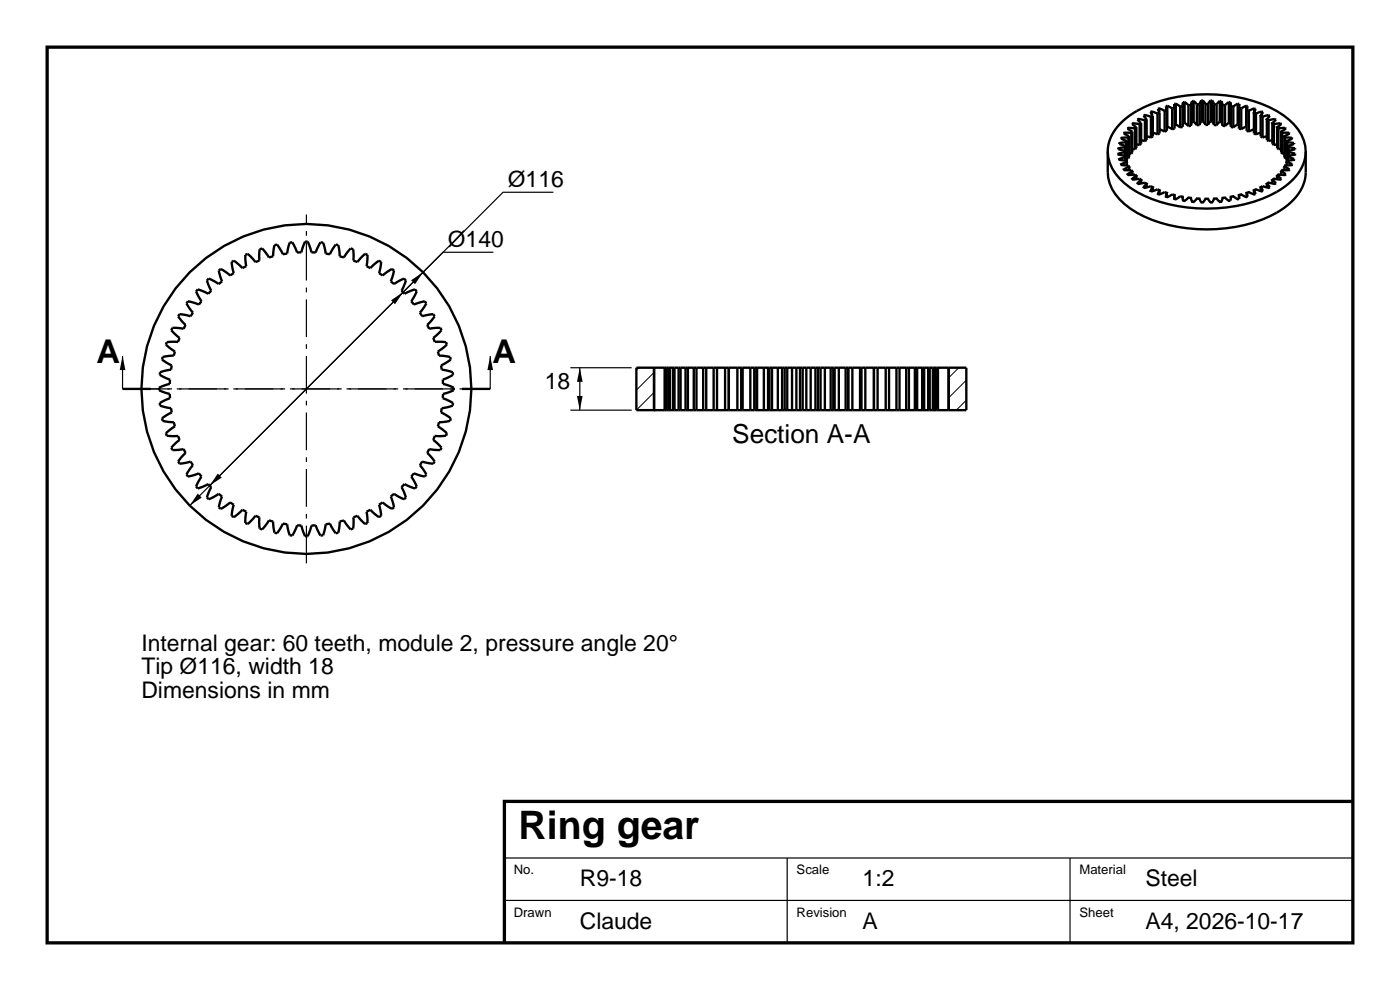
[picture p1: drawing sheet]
<svg xmlns="http://www.w3.org/2000/svg" width="297mm" height="210mm" viewBox="0 0 297 210" stroke-linecap="round" stroke-linejoin="round" font-family="sans-serif">
<path d="M10 10h277v190h-277zM287 170h-180v30" fill="none" stroke="#000" stroke-width=".7" stroke-linecap="butt"/>
<path d="M104.7 53.5h-10.7l-53.7 53.8M117.4 40.8h-10.7l-62.2 62.2M26 75.5v7M104 75.5v7M121 78h13M123 78v9M121 87h13M107 182h180M107 191h180M167 182v18M227 182v18" fill="none" stroke="#000" stroke-width=".25"/>
<g fill="none" stroke="#000" stroke-width=".5">
<path d="M235 32.1v4.4a9.5 9.5 0 0 0 4.8 7.7 30.4 30.4 0 0 0 20.3 4.2 24.6 24.6 0 0 0 13-4.8 9.3 9.3 0 0 0 3.9-7.1v-4.4M237.3 31.7l1.3 .3M237.3 31.5v.2M237.5 30.3v.2M237.8 26.1l.7-.7a22 22 0 0 1 11.4-4.9 32.9 32.9 0 0 1 20.9 3.1 11.5 11.5 0 0 1 6.1 7.3 9.3 9.3 0 0 1-4.7 8.9 29.2 29.2 0 0 1-18.3 4.4 26.8 26.8 0 0 1-15.4-5.3 8.4 8.4 0 0 1-3.4-8 9 9 0 0 1 2.7-4.8zM237.9 29.2v.3M238.6 28.2v.2M238.6 32v.3l-1.3 .3v.2l1.4 .2M238.6 32v1M238.7 31.2l-1.4 .3v.2M238.7 33v.3l-1.2 .4v.2l1.4 .2M238.7 31.2v1.8"/>
<path d="M238.7 30.9v.3M238.7 30.9v3.2M238.9 30.2l-1.4 .2v.1l1.2 .4M238.9 30.2v3.9M239 33.6h.4M239 34.3h.1M239 29.9l-.1 .3M239 29.9v4.4M239 34.4v.7M239.4 29.2h-1.5l-.1 .2 1.2 .5M239.4 27.1v.3M239.4 29.2v4.4"/>
<path d="M239.5 32.6h.5M239.5 28.9v4.4l-.1 .3M239.5 28.9l-.1 .3M239.5 35.4v.7M240 28.2h-1.4l-.2 .1 1.1 .6M240 28.2v4.4M240.2 31.6l.6 .1M240.2 27.9v4.4l-.2 .3M240.2 27.9l-.2 .3M240.2 36.4v.7M240.4 26.1v.4M240.8 27.2l-1.4-.1-.2 .2 1 .6"/>
<path d="M240.8 27.2v4.5M241.1 30.6l.7 .2M241.1 27v4.4l-.3 .3M241.1 27l-.3 .2M241.1 37.3v.7M241.5 25.2v.4M241.8 26.3l-1.4-.2-.2 .2 .9 .7M241.8 26.3v4.5M242.1 29.7l.8 .2M242.1 26.1v4.4l-.3 .3M242.1 26.1l-.3 .2M242.1 38.2v.7"/>
<path d="M242.9 24.4v.5M242.9 25.5l-1.4-.3-.2 .2 .8 .7M242.9 25.5v4.4M243.3 28.9l.9 .3M243.3 25.3v4.4l-.4 .2M243.3 25.3l-.4 .2M243.3 39v.8M244.2 24.8l-1.3-.4-.3 .1 .7 .8M244.2 24.8v4.4M244.3 23.7v.6M244.6 28.1l1 .4M244.6 24.6v4.4l-.4 .2"/>
<path d="M244.6 24.6l-.4 .2M244.6 39.7v.8M245.6 24.1l-1.3-.4-.2 .1 .5 .8M245.6 24.1v4.4M245.9 23v.8M246 27.4l1.1 .5M246 23.9v4.4l-.4 .2M246 23.9l-.4 .2M247.1 23.5l-1.2-.5-.2 .1 .3 .8M247.1 23.5v4.4M247.5 23.3v4.5l-.4 .1M247.5 23.3l-.4 .2"/>
<path d="M247.6 26.8l1.1 .6M247.6 22.4l1.1 .6M247.6 26.8l-.1 .1M247.6 22.4l-.3 .1 .2 .8M247.6 22.4v4.4M248.7 23v4.4M249.1 22.1l.1 .8M249.1 22.1v.5M249.2 22.9v4.4l-.5 .1M249.2 22.9l-.5 .1M249.4 26.4l1 .6M249.4 22l1 .6"/>
<path d="M249.4 26.4l-.2 .1M249.4 22l-.3 .1M249.4 22v4.4M250.4 22.6v4.4M250.9 22.5v4.4l-.5 .1M250.9 22.5l-.5 .1M251 26.1l-.1 .5M251 21.7l-.1 .8M251 21.7v4.4M251.3 26.1l.8 .6M251.3 21.6l.8 .7M251.3 26.1h-.3"/>
<path d="M251.3 21.6l-.3 .1M251.3 21.6v4.5M252.1 22.3v4.4M252.7 26.7h-.6M252.7 22.3h-.6M252.7 22.3v4.4M252.9 25.9l-.2 .8M252.9 21.4l-.2 .9M252.9 21.4v4.5M253.2 25.8l.7 .8M253.2 21.4l.7 .8M253.2 25.8l-.3 .1"/>
<path d="M253.2 21.4h-.3M253.2 21.4v4.4M253.9 22.2v4.4M254.5 26.5l-.6 .1M254.5 22.1l-.6 .1M254.5 22.1v4.4M254.9 25.7l-.4 .8M254.9 21.3l-.4 .8M254.9 21.3v4.4M255.2 25.7l.5 .8M255.2 21.3l.5 .8M255.2 25.7h-.3"/>
<path d="M255.2 21.3h-.3M255.2 21.3v4.4M255.7 26.5h.6M255.7 22.1h.6M255.7 22.1v4.4M256.3 22.1v4.4M256.8 25.7h.3M256.8 21.3h.3M256.8 25.7l-.5 .8M256.8 21.3l-.5 .8M256.8 21.3v4.4M257.1 25.7l.4 .8"/>
<path d="M257.1 21.3l.4 .8M257.1 21.3v4.4M257.5 26.5l.6 .1M257.5 22.1l.6 .1M257.5 22.1v4.4M258.1 22.2v4.4M258.8 25.8l.3 .1M258.8 21.4h.3M258.8 25.8l-.7 .8M258.8 21.4l-.7 .8M258.8 21.4v4.4M259.1 25.9l.2 .8"/>
<path d="M259.1 21.4l.2 .9M259.1 21.4v4.5M259.3 26.7h.6M259.3 22.3h.6M259.3 22.3v4.4M259.9 22.3v4.4M260.7 26.1h.3M260.7 21.6l.3 .1M260.7 26.1l-.8 .6M260.7 21.6l-.8 .7M260.7 21.6v4.5M261 26.1l.1 .5"/>
<path d="M261 21.7l.1 .8M261 21.7v4.4M261.1 22.5v4.4l.5 .1M261.1 22.5l.5 .1M261.6 22.6v4.4M262.6 26.4l.2 .1M262.6 22l.3 .1M262.6 26.4l-1 .6M262.6 22l-1 .6M262.6 22v4.4M262.8 22.9v4.4l.5 .1M262.8 22.9l.5 .1"/>
<path d="M262.9 22.1l-.1 .8M262.9 22.1v.5M263.3 23v4.4M264.4 22.4l.3 .1-.1 .6a.3 .3 0 0 0 0 .3 .3 .3 0 0 0 .3 .1M264.4 26.8l.1 .1M264.4 26.8l-1.1 .6M264.4 22.4l-1.1 .6M264.4 22.4v4.4M264.5 23.3v4.5l.4 .1M264.9 23.5v4.4M266 23.9v4.4l.4 .2M266 27.4l-1.1 .5"/>
<path d="M266.1 23l.3 .1-.4 .8 .4 .2M266.1 23l-1.2 .5M266.1 23v.8M266.4 24.1v4.4M267.4 24.6v4.4l.4 .2M267.4 28.1l-1 .4M267.4 39.7v.8M267.7 23.7l.2 .1-.5 .8 .4 .2M267.7 23.7l-1.3 .4M267.7 23.7v.6M267.8 24.8v4.4M268.7 25.3v4.4l.4 .2"/>
<path d="M268.7 28.9l-.9 .3M268.7 39v.8M269.1 25.5v4.4M269.1 24.4l.3 .1-.7 .8 .4 .2M269.1 24.4l-1.3 .4M269.1 24.4v.5M269.9 26.1v4.4l.3 .3M269.9 29.7l-.8 .2M269.9 38.2v.7M270.2 26.3v4.5M270.5 25.2l.2 .2-.8 .7 .3 .2M270.5 25.2l-1.4 .3"/>
<path d="M270.5 25.2v.4M270.9 27v4.4l.3 .3M270.9 30.6l-.7 .2M270.9 37.3v.7M271.2 27.2v4.5M271.6 26.1l.2 .2-.9 .7 .3 .2M271.6 26.1l-1.4 .2M271.6 26.1v.4M271.8 27.9v4.4l.2 .3M271.8 31.6l-.6 .1M271.8 36.4v.7M272 28.2v4.4"/>
<path d="M272.5 28.9v4.4l.1 .3M272.5 32.6h-.5M272.5 35.4v.7M272.6 29.2h1.5M272.6 27.1l.2 .2-1 .6 .2 .3M272.6 27.1l-1.4 .1M272.6 27.1v.3M272.6 29.2v4.4M273 34.3h.1M273 33.6h-.4M273 29.9v4.4M273 34.4v.7"/>
<path d="M273.1 30.2l1.4 .1M273.1 30.2v3.9M273.3 30.9v3.2M273.3 31.2l1.4 .3M273.3 31.2v1.8M273.4 32v.3l1.3 .3v.2l-1.4 .2v.3l1.2 .4v.2l-1.4 .2-.1 .3 1.2 .4-.1 .2-1.5 .1-.1 .3 1.1 .5-.2 .2h-1.4l-.2 .2 1 .7-.2 .1-1.4-.1-.3 .3 .9 .6-.2 .2-1.4-.2-.3 .3 .8 .7-.2 .1-1.4-.3-.4 .3 .7 .7-.3 .1-1.3-.3-.4 .2 .5 .8-.2 .1-1.3-.4-.4 .1 .4 .9-.3 .1-1.2-.6-.4 .2 .2 .8-.3 .1-1.1-.6-.5 .2 .1 .8-.3 .1-1-.7-.5 .1-.1 .9h-.3l-.8-.7-.6 .1-.2 .8h-.3l-.7-.7h-.6l-.4 .8h-.3l-.5-.7h-.6l-.5 .7h-.3l-.4-.8h-.5l-.8 .7h-.3l-.2-.8-.6-.1-.9 .7-.2-.1-.1-.8-.5-.1-1 .7-.3-.1 .1-.8-.5-.2-1.1 .6-.3-.1 .2-.8-.4-.2-1.2 .6-.2-.1 .3-.9-.4-.1-1.3 .4-.2-.1 .5-.8-.4-.2-1.3 .3-.3-.1 .6-.7-.3-.3-1.4 .3-.2-.1 .8-.7-.2-.2-.1-.1-1.4 .2-.2-.2 .9-.6-.3-.3-1.4 .1-.1-.1 .9-.7-.2-.2h-1.4l-.2-.2 1.1-.5-.1-.3-1.5-.1-.1-.2 1.2-.4-.1-.3M273.4 28.2l.2 .1-1.1 .6 .1 .3M273.4 28.2h-1.4M273.4 28.2v.2M274.1 29.2l.1 .2-1.2 .5 .1 .3M274.1 29.2v.3M274.5 30.3v.2l-1.2 .4v.3"/>
<path d="M274.5 30.3v.2M274.7 31.5v.2M274.7 31.7l-1.3 .3v1M246 40.3v.9M247.5 40.9v.9M249.2 41.4v.8M250.9 41.7v.4M261.1 41.7v.4M262.8 41.4v.8M264.5 40.9v.9M266 40.3v.9M42 61.4l2.2 .9 .6-.6-.7-1.7a.54 .54 0 0 1 0-.8 .54 .54 0 0 1 .8 .2l1.5 .9 .7-.6-.5-1.6a.56 .56 0 0 1 0-.9 .56 .56 0 0 1 .9 .2l1.3 1 .8-.5-.4-1.6a.56 .56 0 0 1 .2-.9 .56 .56 0 0 1 .8 .3l1.2 1.2 .8-.4-.2-1.7a.56 .56 0 0 1 .3-.8 .56 .56 0 0 1 .8 .3l1.1 1.3 .8-.3v-1.7a.56 .56 0 0 1 .3-.8 .56 .56 0 0 1 .8 .4l1 1.4 .8-.2 .2-1.7a.56 .56 0 0 1 .4-.8 .56 .56 0 0 1 .7 .5l.8 1.5 .9-.1 .3-1.7a.56 .56 0 0 1 .5-.7 .56 .56 0 0 1 .7 .6l.6 1.6 .9-.1 .5-1.6a.56 .56 0 0 1 .6-.6 .56 .56 0 0 1 .6 .6l.5 1.6 .9 .1 .6-1.6a.56 .56 0 0 1 .7-.6 .56 .56 0 0 1 .5 .7l.3 1.7 .9 .1 .8-1.5a.56 .56 0 0 1 .7-.5 .56 .56 0 0 1 .4 .8l.2 1.7 .8 .2 1-1.4a.56 .56 0 0 1 .8-.4 .56 .56 0 0 1 .3 .8v1.7l.8 .3 1.1-1.3a.56 .56 0 0 1 .8-.3 .56 .56 0 0 1 .3 .8l-.2 1.7 .8 .4 1.2-1.2a.56 .56 0 0 1 .8-.3 .56 .56 0 0 1 .2 .9l-.4 1.6 .8 .5 1.3-1a.56 .56 0 0 1 .9-.2 .56 .56 0 0 1 0 .9l-.5 1.6 .7 .6 1.5-.9a.56 .56 0 0 1 .8-.1 .56 .56 0 0 1 0 .8l-.7 1.6 .6 .6 1.6-.7a.56 .56 0 0 1 .8 0 .56 .56 0 0 1-.1 .8l-.9 1.5 .6 .7 1.6-.5a.56 .56 0 0 1 .9 0 .56 .56 0 0 1-.2 .9l-1 1.3 .5 .8 1.6-.4a.56 .56 0 0 1 .9 .2 .56 .56 0 0 1-.3 .8l-1.2 1.2 .4 .8 1.7-.2a.56 .56 0 0 1 .8 .3 .56 .56 0 0 1-.3 .8l-1.3 1.1 .3 .8h1.7a.56 .56 0 0 1 .8 .3 .56 .56 0 0 1-.4 .8l-1.4 1 .2 .8 1.7 .2a.56 .56 0 0 1 .8 .4 .56 .56 0 0 1-.5 .7l-1.5 .8 .1 .9 1.7 .3a.56 .56 0 0 1 .7 .5 .56 .56 0 0 1-.6 .7l-1.6 .6 .1 .9 1.6 .5a.56 .56 0 0 1 .6 .6 .56 .56 0 0 1-.6 .6l-1.6 .5-.1 .9 1.6 .6a.56 .56 0 0 1 .6 .7 .56 .56 0 0 1-.7 .5l-1.7 .3-.1 .9 1.5 .8a.56 .56 0 0 1 .5 .7 .56 .56 0 0 1-.8 .4l-1.7 .2-.2 .8 1.4 1a.56 .56 0 0 1 .4 .8 .56 .56 0 0 1-.8 .3h-1.7l-.3 .8 1.3 1.1a.57 .57 0 0 1 .3 .8 .57 .57 0 0 1-.8 .3l-1.7-.2-.4 .8 1.2 1.2a.56 .56 0 0 1 .3 .8 .56 .56 0 0 1-.9 .2l-1.6-.4-.5 .8 1 1.3a.56 .56 0 0 1 .2 .9 .56 .56 0 0 1-.9 0l-1.6-.5-.6 .7 .9 1.5a.56 .56 0 0 1 .1 .8 .56 .56 0 0 1-.8 0l-1.6-.7-.6 .6 .7 1.6a.56 .56 0 0 1 0 .8 .56 .56 0 0 1-.8-.1l-1.5-.9-.7 .6 .5 1.6a.56 .56 0 0 1 0 .9 .56 .56 0 0 1-.9-.2l-1.3-1-.8 .5 .4 1.6a.56 .56 0 0 1-.2 .9 .56 .56 0 0 1-.8-.3l-1.2-1.2-.8 .4 .2 1.7a.56 .56 0 0 1-.3 .9 .56 .56 0 0 1-.8-.4l-1.1-1.3-.8 .3v1.7a.56 .56 0 0 1-.3 .8 .56 .56 0 0 1-.8-.4l-1-1.4-.8 .2-.2 1.7a.56 .56 0 0 1-.4 .8 .56 .56 0 0 1-.7-.5l-.8-1.5-.9 .1-.3 1.7a.56 .56 0 0 1-.5 .7 .56 .56 0 0 1-.7-.6l-.6-1.6-.9 .1-.5 1.6a.56 .56 0 0 1-.6 .7 .56 .56 0 0 1-.6-.7l-.5-1.6-.9-.1-.6 1.6a.56 .56 0 0 1-.7 .6 .56 .56 0 0 1-.5-.7l-.3-1.7-.9-.1-.8 1.5a.56 .56 0 0 1-.7 .5 .56 .56 0 0 1-.4-.8l-.2-1.7-.8-.2-1 1.4a.56 .56 0 0 1-.8 .4 .56 .56 0 0 1-.3-.8v-1.7l-.8-.3-1.1 1.3a.56 .56 0 0 1-.8 .4 .56 .56 0 0 1-.3-.9l.2-1.7-.8-.4-1.2 1.2a.56 .56 0 0 1-.8 .3 .56 .56 0 0 1-.2-.9l.4-1.6-.8-.5-1.3 1a.56 .56 0 0 1-.9 .2 .56 .56 0 0 1 0-.9l.5-1.6-.7-.6-1.5 .9a.56 .56 0 0 1-.8 .1 .56 .56 0 0 1 0-.8l.7-1.6-.6-.6-1.6 .7a.56 .56 0 0 1-.8 0 .56 .56 0 0 1 .1-.8l.9-1.5-.6-.7-1.6 .5a.56 .56 0 0 1-.9 0 .56 .56 0 0 1 .2-.9l1-1.3-.5-.8-1.6 .4a.56 .56 0 0 1-.9-.2 .56 .56 0 0 1 .3-.8l1.2-1.2-.4-.8-1.7 .2a.57 .57 0 0 1-.8-.3 .57 .57 0 0 1 .3-.8l1.3-1.1-.3-.8h-1.7a.56 .56 0 0 1-.8-.3 .56 .56 0 0 1 .4-.8l1.4-1-.2-.8-1.7-.2a.56 .56 0 0 1-.8-.4 .56 .56 0 0 1 .5-.7l1.5-.8-.1-.9-1.7-.3a.56 .56 0 0 1-.7-.5 .56 .56 0 0 1 .6-.7l1.6-.6-.1-.9-1.6-.5a.56 .56 0 0 1-.6-.6 .56 .56 0 0 1 .6-.6l1.6-.5 .1-.9-1.6-.6a.56 .56 0 0 1-.6-.7 .56 .56 0 0 1 .7-.5l1.7-.3 .1-.9-1.5-.8a.56 .56 0 0 1-.5-.7 .56 .56 0 0 1 .8-.4l1.7-.2 .2-.8-1.4-1a.56 .56 0 0 1-.4-.8 .56 .56 0 0 1 .8-.3h1.7l.3-.8-1.3-1.1a.56 .56 0 0 1-.3-.8 .56 .56 0 0 1 .8-.3l1.7 .2 .4-.8-1.2-1.2a.56 .56 0 0 1-.3-.8 .56 .56 0 0 1 .9-.2l1.6 .4 .5-.8-1-1.3a.56 .56 0 0 1-.2-.9 .56 .56 0 0 1 .9 0l1.6 .5 .6-.7-1.2-2.1z"/>
<path d="M135 78h3.8v9h-3.8zM138.8 78v9h2.2M138.8 78h2.2M141 78h.1M141 78v9M141.1 78h.2M141.1 78v9M141.3 78h.1M141.3 78v9M141.4 78h.5M141.4 78v9M141.9 78h.2"/>
<path d="M141.9 78v9M142.1 78h.7M142.1 78v9M142.8 78h.3M142.8 78v9M143.1 78h.9M143.1 78v9M144 78h.4M144 78v9M144.4 78h1M144.4 78v9M145.4 78h.5"/>
<path d="M145.4 78v9M145.9 78h1.3M145.9 78v9M147.2 78h.6M147.2 78v9M147.8 78h1.4M147.8 78v9M149.2 78h.6M149.2 78v9M149.8 78h1.6M149.8 78v9M151.4 78h.7"/>
<path d="M151.4 78v9M152.1 78h1.7M152.1 78v9M153.8 78h.8M153.8 78v9M154.6 78v9M154.6 78h.1M154.6 78h1.8M156.4 78h.8M156.4 78v9M157.2 78h.3M157.2 78v9"/>
<path d="M157.5 78h1.7M157.5 78v9M159.2 78h.8M159.2 78v9M160.1 78h.1M160 78v9M160.1 78h.5M160.6 78h1.5M160.6 78v9M162.1 78h.8M162.1 78v9M162.9 78h.3"/>
<path d="M162.9 78v9M163.2 78h.6M163.2 78v9M163.8 78h1.2M163.8 78v9M165 78h.9M165 78v9M165.9 78h.6M165.9 78v9M166.5 78h.5M166.5 78v9M167 78h1"/>
<path d="M167 78v9M168 78h.9M168 78v9M168.9 78h.8M168.9 78v9M169.7 78h.6M169.7 78v9M170.3 78h.8M170.3 78v9M171.1 78h.9M171.1 78v9M172 78h1"/>
<path d="M172 78v9M173 78h.5M173 78v9M173.5 78h.6M173.5 78v9M174.1 78h.9M174.1 78v9M175 78h1.2M175 78v9M176.2 78h.6M176.2 78v9M176.8 78h.3"/>
<path d="M176.8 78v9M177.1 78h.8M177.1 78v9M177.9 78h1.5M177.9 78v9M179.4 78h.5M179.4 78v9M179.9 78h.1M179.9 78v9M180 78h.8M180 78v9M180.8 78h1.7"/>
<path d="M180.8 78v9M182.5 78h.3M182.5 78v9M182.8 78h.8M182.8 78v9M183.6 78h1.8M183.6 78v9M185.4 78h.1M185.4 78v9M185.4 78h.8M186.2 78h1.7M186.2 78v9"/>
<path d="M187.9 78h.7M187.9 78v9M188.6 78h1.6M188.6 78v9M190.2 78h.6M190.2 78v9M190.8 78h1.4M190.8 78v9M192.2 78h.6M192.2 78v9M192.8 78h1.3M192.8 78v9"/>
<path d="M194.1 78h.5M194.1 78v9M194.6 78h1M194.6 78v9M195.6 78h.4M195.6 78v9M196 78h.9M196 78v9M196.9 78h.3M196.9 78v9M197.2 78h.7M197.2 78v9"/>
<path d="M197.9 78h.2M197.9 78v9M198.1 78h.5M198.1 78v9M198.6 78h.1M198.6 78v9M198.7 78h.2M198.7 78v9M198.9 78h.1M198.9 78v9M199 78h2.2M199 78v9"/>
<path d="M201.2 78h3.8v9h-3.8M201.2 78v9M26 82.5h6M98 82.5h6M141 87h.1M141.1 87h.2M141.3 87h.1M141.4 87h.5M141.9 87h.2M142.1 87h.7M142.8 87h.3M143.1 87h.9"/>
<path d="M144 87h.4M144.4 87h1M145.4 87h.5M145.9 87h1.3M147.2 87h.6M147.8 87h1.4M149.2 87h.6M149.8 87h1.6M151.4 87h.7M152.1 87h1.7M153.8 87h.8M154.6 87h.1"/>
<path d="M154.6 87h1.8M156.4 87h.8M157.2 87h.3M157.5 87h1.7M159.2 87h.8M160.1 87h.1M160.1 87h.5M160.6 87h1.5M162.1 87h.8M162.9 87h.3M163.2 87h.6M163.8 87h1.2"/>
<path d="M165 87h.9M165.9 87h.6M166.5 87h.5M167 87h1M168 87h.9M168.9 87h.8M169.7 87h.6M170.3 87h.8M171.1 87h.9M172 87h1M173 87h.5M173.5 87h.6"/>
<path d="M174.1 87h.9M175 87h1.2M176.2 87h.6M176.8 87h.3M177.1 87h.8M177.9 87h1.5M179.4 87h.5M179.9 87h.1M180 87h.8M180.8 87h1.7M182.5 87h.3M182.8 87h.8"/>
<path d="M183.6 87h1.8M185.4 87h.1M185.4 87h.8M186.2 87h1.7M187.9 87h.7M188.6 87h1.6M190.2 87h.6M190.8 87h1.4M192.2 87h.6M192.8 87h1.3M194.1 87h.5M194.6 87h1"/>
<path d="M195.6 87h.4M196 87h.9M196.9 87h.3M197.2 87h.7M197.9 87h.2M198.1 87h.5M198.6 87h.1M198.7 87h.2M198.9 87h.1M199 87h2.2"/>
<circle cx="65" cy="82.5" r="35"/>
</g>
<path d="M135.5 78l-.5 .5M138.8 79l-3.8 3.8M203.4 78l-2.2 2.1M138.8 83.2l-3.8 3.8M205 84.9l-2.1 2.1M205 80.6l-3.8 3.8" fill="none" stroke="#000" stroke-width=".21"/>
<path d="M26 82.5h78M28 82.5h74M65 119.5v-74" fill="none" stroke="#000" stroke-width=".25" stroke-dasharray="8 1.5 1 1.5" stroke-linecap="butt"/>
<path d="M87.2 59.5l2.6-1.7-1.7 2.5zM26 75.5l.6 3h-1.2zM83 63.7l2.5-1.7-1.7 2.5zM104 75.5l.6 3h-1.2zM123 78l.6 3h-1.2zM122.4 84h1.2l-.6 3zM41.9 104.7l.9 .9-2.5 1.7zM46.2 100.5l.8 .8-2.5 1.7z" fill="#000"/>
<text font-size="8.3" x="110" y="178">Ring gear</text>
<g font-size="6.9">
<text x="20.5" y="77">A</text>
<text x="104.5" y="77">A</text>
</g>
<text font-size="5.6" x="155.3" y="94">Section A-A</text>
<g font-size="4.9">
<text x="107.7" y="39.6">Ø116</text>
<text x="95" y="52.3">Ø140</text>
<text x="115.6" y="82.5">18</text>
<text x="30" y="138">Internal gear: 60 teeth, module 2, pressure angle 20°</text>
<text x="30" y="143">Tip Ø116, width 18</text>
<text x="30" y="148">Dimensions in mm</text>
<text x="123" y="188">R9-18</text>
<text x="183" y="188">1:2</text>
<text x="243" y="188">Steel</text>
<text x="123" y="197">Claude</text>
<text x="183" y="197">A</text>
<text x="243" y="197">A4, 2026-10-17</text>
</g>
<g font-size="2.8">
<text x="109" y="185.5">No.</text>
<text x="169" y="185.5">Scale</text>
<text x="229" y="185.5">Material</text>
<text x="109" y="194.5">Drawn</text>
<text x="169" y="194.5">Revision</text>
<text x="229" y="194.5">Sheet</text>
</g>
</svg>
